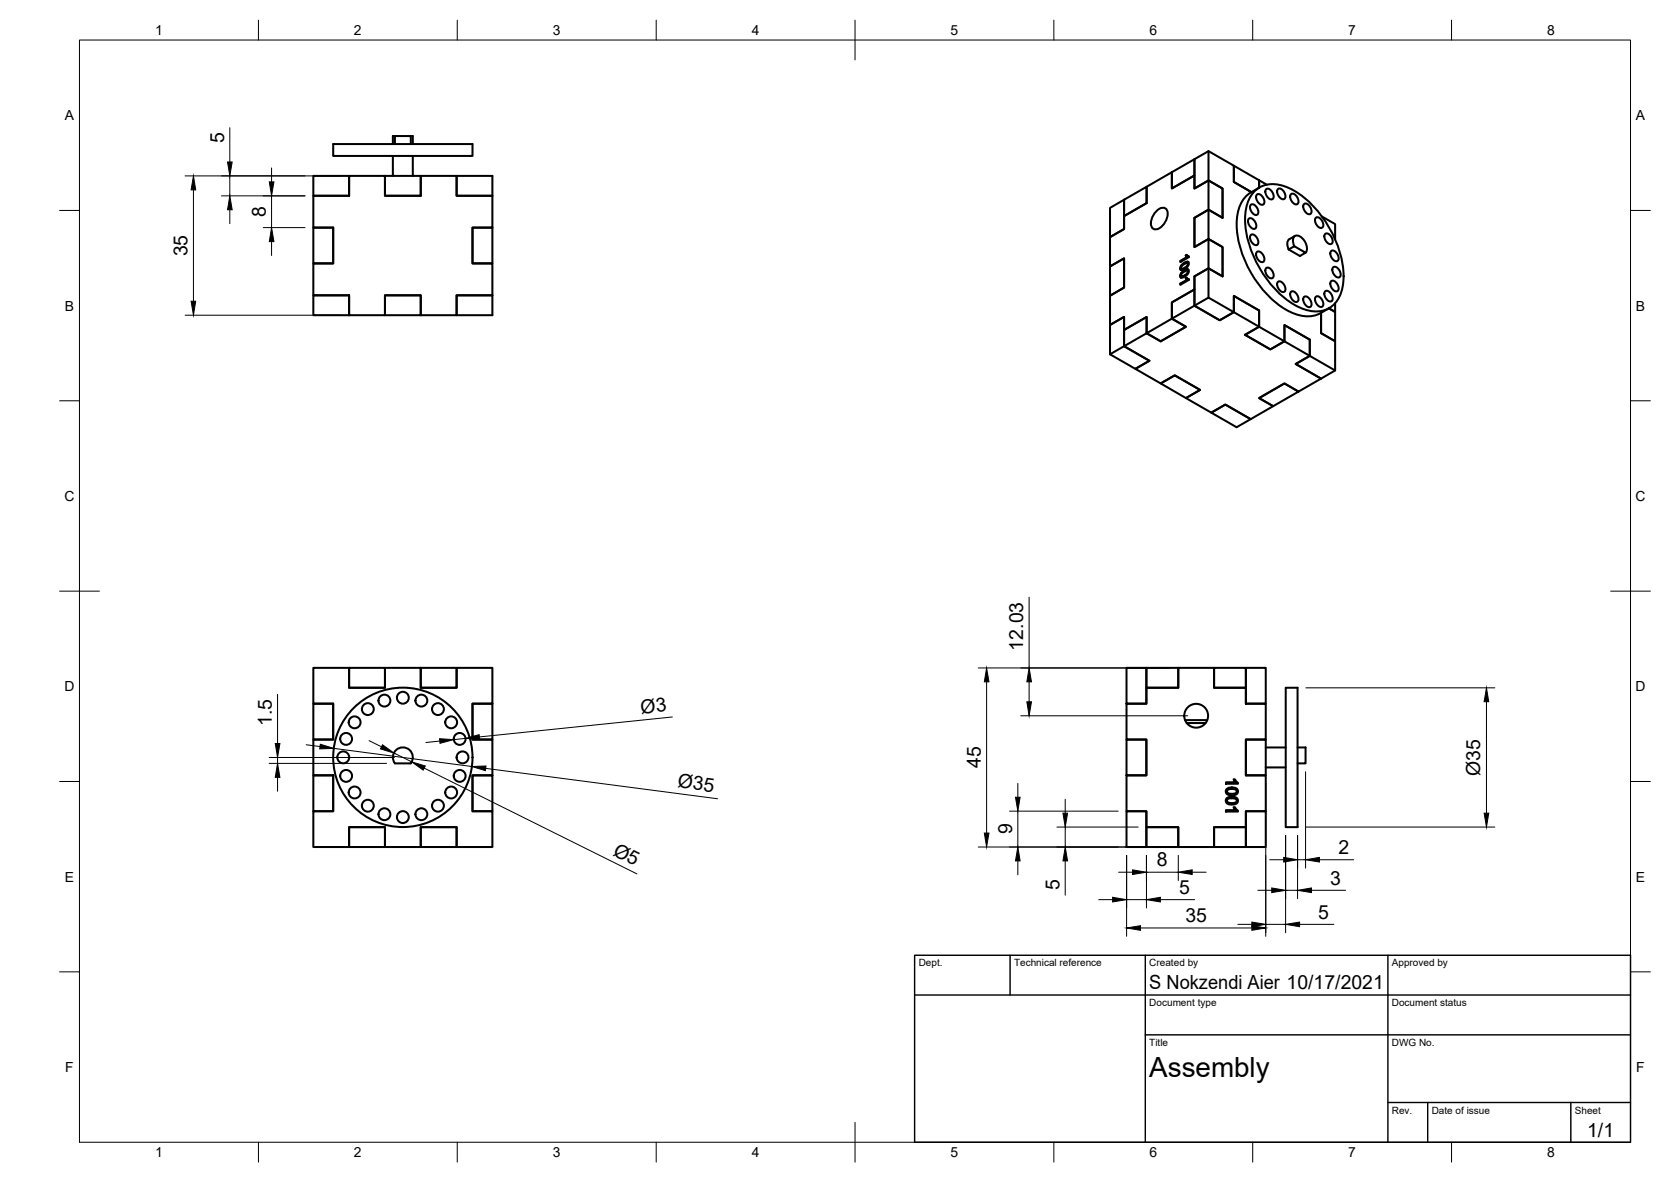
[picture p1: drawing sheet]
<svg xmlns="http://www.w3.org/2000/svg" width="420mm" height="297mm" viewBox="0 0 420 297" stroke-linecap="round" stroke-linejoin="round" font-family="sans-serif">
<!-- layer: Visible -->
<g fill="none" stroke="#000" stroke-width=".51">
<path d="M83.8 36.2h35v3h-35zM98.8 39.2v5M99.3 36.2v-2h4v2M99.3 34.2h-.5v2M103.3 34.2h.5v2M103.8 39.2v5M303.9 38v36.8M78.8 49.2h9v-5h9v5h9v-5h9v5h9v8h-5v9h5v8h-9v5h-9v-5h-9v5h-9v-5h-9v-8h5v-9h-5zM78.8 44.2h9v5h-9zM78.8 57.2h5v9h-5zM96.8 44.2h9v5h-9zM114.8 44.2h9v5h-9z"/>
<path d="M118.8 57.2h5v9h-5zM279.1 52.2l3.5-2v7.4l-3.5 2zM282.6 50.2l5.7-3.3v4.1l-5.7 3.3zM288.3 46.9l6.4-3.6v4.1l5.6-3.3v3.3l3.6-2.1 3.5 2.1v7.3l-3.5-2-3.6 2v7.4l3.6-2 3.5 2v7.4l-3.5-2.1-3.6 2.1v3.2l-5.6 3.3v4.1l3.5 2-6.4 3.7-3.5-2.1v-4l-5.7 3.2v-3.3l-3.5 2.1v-7.4l3.5-2v-7.4l-3.5 2.1v-7.4l3.5-2v-3.3l5.7-3.3zM290.6 53.3a1.8 1.8 0 0 1 2.7-.7 3.9 3.9 0 0 1-2.9 5.1 1.81 1.81 0 0 1-.8-2.8zM294.7 43.3l5.6-3.3v4.1l-5.6 3.3zM314 55a1.28 1.28 0 0 1 1.7 .9 .9 .9 0 0 1 .3 1 .9 .9 0 0 1-.8 .6 1.95 1.95 0 0 1-1.2-2.5zM314.5 51.5a1.28 1.28 0 0 1 1.7 1 .9 .9 0 0 1 .3 .9 .9 .9 0 0 1-.8 .6 1.95 1.95 0 0 1-1.2-2.5zM314.5 59a1.28 1.28 0 0 1 1.7 1 .9 .9 0 0 1 .3 1 .9 .9 0 0 1-.8 .6 1.95 1.95 0 0 1-1.2-2.6zM314.6 48.3a9.1 9.1 0 0 0-3.6 8.8 27.3 27.3 0 0 0 12.9 21.1 8.7 8.7 0 0 0 10.3-.7M315.5 48.1a7.4 7.4 0 0 1 8.6-.8 26.4 26.4 0 0 1 12.8 16 16.1 16.1 0 0 1-.2 11.4 6.6 6.6 0 0 1-8.6 3.1 23.3 23.3 0 0 1-12.2-11.9 20.5 20.5 0 0 1-2.2-14.9l.5-1.1zM316 48.9a1.28 1.28 0 0 1 1.7 1 .9 .9 0 0 1 .3 .9 .9 .9 0 0 1-.8 .7 1.95 1.95 0 0 1-1.2-2.6z"/>
<path d="M316.7 47.1l-2.1 1.2M318.4 47.6a1.28 1.28 0 0 1 1.7 .9 .9 .9 0 0 1 .2 1 .9 .9 0 0 1-.8 .6 1.95 1.95 0 0 1-1.1-2.5zM318.5 46.4l-1.9-1.1v1.9v-1.9l-6.4-3.7v4.1l4.5 2.6-4.5-2.6v-4.1l-6.3-3.6-3.6 2v7.4l3.6-2.1 3.5 2.1v7.3l-3.5-2-3.6 2v7.4l3.6-2 3.5 2v7.4l-3.5-2.1-3.6 2.1v7.3l3.6-2 12.7 7.3v-4.1l-6.4-3.6v4.1l-3.5 2-6.4-3.7 6.4 3.7 3.5-2v-4.1l6.4 3.6v4.1l-3.5 2 6.3 3.7 3.6-2v-4.1l6.3 3.7v4l-3.5 2.1 6.4 3.7 3.5-2.1v-7.3l-3.5-2.1v-5.1v5.1l3.5 2.1v-7.4l-1.6-.9 1.6 .9v-2.2M321.3 47.5a1.28 1.28 0 0 1 1.7 1 .9 .9 0 0 1 .3 1 .9 .9 0 0 1-.8 .6 1.95 1.95 0 0 1-1.2-2.6zM324.6 48.8a1.28 1.28 0 0 1 1.7 1 .9 .9 0 0 1 .3 .9 .9 .9 0 0 1-.8 .7 1.95 1.95 0 0 1-1.2-2.6zM325.6 59.3l-1.4 .8a2.03 2.03 0 0 0-.2 2.6M327.9 51.3a1.28 1.28 0 0 1 1.7 1 .9 .9 0 0 1 .2 .9 .9 .9 0 0 1-.7 .6 1.95 1.95 0 0 1-1.2-2.5zM330.8 54.7a1.28 1.28 0 0 1 1.7 1 .9 .9 0 0 1 .3 1 .9 .9 0 0 1-.8 .6 1.95 1.95 0 0 1-1.2-2.6zM332.3 54.4l3.4 1.9v3.9M333.2 58.8a1.28 1.28 0 0 1 1.7 1 .9 .9 0 0 1 .3 .9 .9 .9 0 0 1-.8 .7 1.95 1.95 0 0 1-1.2-2.6zM78.8 74.2h9v5h-9zM96.8 74.2h9v5h-9z"/>
<path d="M114.8 74.2h9v5h-9zM279.1 67l3.5-2.1v7.4l-3.5 2zM296.8 67.4l.1 .4M297 68.7l-.2 .6 .1 .5-.1-.5M297 68.7l-.2 .3v.4M297.1 66.8l-.3 .6 .1 .5M297.1 66.8l-.3 .3v.4M297.1 67.5v.1M297.8 67.9l-.8 .8M297.8 69.2l-.6 .3M297.8 66l-.8 .8M297.8 67.3l-.6 .3"/>
<path d="M298.1 69.9l.2 .3M298.1 64.2l.2 .3M298.2 69.9l.2-.1 .5 .4v.1l-2.1 1.3v-.3M298.2 64.2l.2-.2 .5 .4v.2l-2.1 1.3v-.3M298.3 70.1l.2 .3M298.3 64.4l.2 .2M298.4 69.8l-.2 .1 .3 .5-1.6 .9v.2M298.4 64.1l-.2 .1 .3 .4-1.6 1v.2M298.4 70.3l-1.5 1M298.4 64.6l-1.5 1M298.4 67.7l-.5 .3M298.4 65.8l-.5 .3"/>
<path d="M298.5 67.7h-.1a.71 .71 0 0 1 .6 .6 .71 .71 0 0 1-.5 .7l-.2 .2a1.63 1.63 0 0 1-1.4 .5M298.5 65.8h-.1a.71 .71 0 0 1 .6 .6 .71 .71 0 0 1-.5 .7l-.2 .2a1.63 1.63 0 0 1-1.4 .5M298.5 68.7l-.6 .6M298.5 66.8l-.6 .6M298.6 68a.6 .6 0 0 1-.3 1l-.8 .5h-.4M298.6 66.1a.73 .73 0 0 1-.5 1.2l-1 .3M298.7 70.1l.2 .1M298.7 64.4l.2 .1M298.7 68.2l-.1 .5M298.7 66.3l-.1 .5M298.8 68.3l-.1-.2a1.5 1.5 0 0 0-1.7 1.3l.1 .1M298.8 66.4l-.1-.2a1.46 1.46 0 0 0-1.7 1.3l.1 .1"/>
<path d="M298.8 67.7l-1.1 .4-.7 .6M298.8 65.8l-.9 .3-.8 .7M316 63.3a1.28 1.28 0 0 1 1.7 1 .9 .9 0 0 1 .3 1 .9 .9 0 0 1-.8 .6 1.95 1.95 0 0 1-1.2-2.6zM318.4 67.4a1.28 1.28 0 0 1 1.7 1 .9 .9 0 0 1 .2 .9 .9 .9 0 0 1-.8 .6 1.95 1.95 0 0 1-1.1-2.5zM321.3 70.8a1.28 1.28 0 0 1 1.7 1 .9 .9 0 0 1 .3 1 .9 .9 0 0 1-.8 .6 1.95 1.95 0 0 1-1.2-2.6zM324 62.7l1.4-.8 2.9 1.6-1.4 .8zM324.6 73.3a1.28 1.28 0 0 1 1.7 1 .9 .9 0 0 1 .3 1 .9 .9 0 0 1-.8 .6 1.95 1.95 0 0 1-1.2-2.6zM325.4 61.9a1.96 1.96 0 0 1 .3-2.6 2.91 2.91 0 0 1 2.9 3l-.3 1.2M327.9 74.6a1.28 1.28 0 0 1 1.7 1 .9 .9 0 0 1 .2 1 .9 .9 0 0 1-.7 .6 1.95 1.95 0 0 1-1.2-2.6zM330.8 74.6a1.28 1.28 0 0 1 1.7 1 .9 .9 0 0 1 .3 .9 .9 .9 0 0 1-.8 .6 1.95 1.95 0 0 1-1.2-2.5zM333.2 73.2a1.28 1.28 0 0 1 1.7 1 .9 .9 0 0 1 .3 .9 .9 .9 0 0 1-.8 .7 1.95 1.95 0 0 1-1.2-2.6zM334.7 63.1a1.28 1.28 0 0 1 1.7 1 .9 .9 0 0 1 .3 .9 .9 .9 0 0 1-.8 .6 1.95 1.95 0 0 1-1.2-2.5z"/>
<path d="M334.7 70.7a1.28 1.28 0 0 1 1.7 1 .9 .9 0 0 1 .3 .9 .9 .9 0 0 1-.8 .6 1.95 1.95 0 0 1-1.2-2.5zM335.2 67.2a1.28 1.28 0 0 1 1.7 1 .9 .9 0 0 1 .3 .9 .9 .9 0 0 1-.8 .6 1.95 1.95 0 0 1-1.2-2.5zM279.1 89l6.4 3.7 3.5-2-6.4-3.7 6.4 3.7-3.5 2 6.3 3.7 3.6-2.1 6.4 3.7-3.6 2 6.4 3.7 3.5-2 6.4 3.6 5.6-3.2-3.5-2.1 6.4-3.6 3.5 2 5.7-3.2-6.4-3.7 3.5-2.1 6.4 3.7M279.1 81.7l3.5-2.1v7.4l-3.5 2zM282.6 82.9l5.7-3.2v4l3.5 2.1 6.4-3.7-3.5-2v-4.1l5.6-3.3v4.1l-17.7 10.2zM291.8 96.4l3.6-2.1 6.4 3.7-3.6 2zM313.1 84.1l6.3 3.7 3.6-2v-4.1l6.3 3.7v4l-12.7-7.3zM304.6 103.7l3.5-2 6.4 3.6-3.6 2.1zM316.6 100l6.4-3.6 3.5 2-6.4 3.7zM78.8 167.8h9v5h9v-5h9v5h9v-5h9v9h-5v9.1h5v8.9h-5v9.1h5v9h-9v-5h-9v5h-9v-5h-9v5h-9v-9h5v-9.1h-5v-8.9h5v-9.1h-5zM78.8 176.8h5v9.1h-5zM87.8 167.8h9v5h-9z"/>
<path d="M105.8 167.8h9v5h-9zM118.8 176.8h5v9.1h-5zM283.3 167.8h4.9v9h-4.9zM283.3 176.8h4.9v-4h8.1v-5h9v5h8v4h5v9.1h-5v8.9h5v9.1h-5v4h-8v5h-9v-5h-8.1v-4h-4.9v-9.1h4.9v-8.9h-4.9zM288.2 167.8h8.1v5h-8.1zM305.3 167.8h8v5h-8zM313.3 167.8h5v9h-5zM323.3 172.8h3v35.1h-3zM78.8 194.8h5v9.1h-5zM99.3 191.8a2.51 2.51 0 0 1 .3-3.3 2.51 2.51 0 0 1 3.4 0 2.51 2.51 0 0 1 .3 3.3h-4M118.8 194.8h5v9.1h-5zM283.3 185.9h4.9v8.9h-4.9z"/>
<path d="M298 181h5.6M298.4 181.7h4.7M308.3 196.6h2.3l-.4-.8h.3l.8 .9v.3h-3zM308.5 198.2a2 2 0 0 1 2.8 .5 1.12 1.12 0 0 1-1.6 1.2 1.1 1.1 0 0 1-1.1-.3 1.1 1.1 0 0 1-.3-1.1zM308.6 198.6a1.87 1.87 0 0 1 2.4 .2 1.09 1.09 0 0 1-1.6 .7l-.7-.3zM313.3 185.9h5v8.9h-5zM318.3 187.8h5M318.3 192.9h5M326.3 187.8h2v4h-2M87.8 207.9h9v5h-9zM105.8 207.9h9v5h-9zM283.3 203.9h4.9v9h-4.9z"/>
<path d="M288.2 207.9h8.1v5h-8.1zM305.3 207.9h8v5h-8zM308.3 203.6h2.3l-.4-.8h.3l.8 .9v.2h-3zM308.4 200.7a2.01 2.01 0 0 1 2.9 .3 1.11 1.11 0 0 1-1.6 1.2 1.1 1.1 0 0 1-1.1-.3 1.1 1.1 0 0 1-.3-1.1zM308.7 200.9a1.87 1.87 0 0 1 2.3 .2v.1a1.45 1.45 0 0 1-2.1 .5l-.4-.4zM313.3 203.9h5v9h-5z"/>
<circle cx="92.5" cy="178.2" r="1.49"/>
<circle cx="96.7" cy="176.1" r="1.49"/>
<circle cx="101.3" cy="175.3" r="1.49"/>
<circle cx="105.9" cy="176.1" r="1.49"/>
<circle cx="110.1" cy="178.2" r="1.49"/>
<circle cx="300.8" cy="179.9" r="3"/>
<circle cx="86.3" cy="190.3" r="1.49"/>
<circle cx="87" cy="195" r="1.49"/>
<circle cx="87" cy="185.7" r="1.49"/>
<circle cx="89.2" cy="181.5" r="1.49"/>
<circle cx="89.2" cy="199.2" r="1.49"/>
<circle cx="101.3" cy="190.3" r="17.5"/>
<circle cx="113.4" cy="199.2" r="1.49"/>
<circle cx="113.4" cy="181.5" r="1.49"/>
<circle cx="115.6" cy="195" r="1.49"/>
<circle cx="115.6" cy="185.7" r="1.49"/>
<circle cx="116.3" cy="190.3" r="1.49"/>
<circle cx="92.5" cy="202.5" r="1.49"/>
<circle cx="96.7" cy="204.6" r="1.49"/>
<circle cx="101.3" cy="205.3" r="1.49"/>
<circle cx="105.9" cy="204.6" r="1.49"/>
<circle cx="110.1" cy="202.5" r="1.49"/>
</g>
<!-- layer: Border -->
<g fill="none" stroke="#000" stroke-width=".25">
<path d="M20 10.1h390v276.9h-390zM65 5.1v5M115 5.1v5M165 5.1v5M215 5.1v10M265 5.1v5M315 5.1v5M365 5.1v5M15 52.9h5M410 52.9h5M15 100.7h5M410 100.7h5"/>
<path d="M15 148.6h10M405 148.6h10M15 196.4h5M410 196.4h5M15 244.2h5M410 244.2h5M65 287v5M115 287v5M165 287v5M215 282.1v9.9M265 287v5M315 287v5"/>
<path d="M365 287v5"/>
</g>
<!-- layer: TitleBlock -->
<path d="M230 240.1h180v46.9h-180zM230 250h180M254 240.1v9.9M288 240.1v46.9M349 240.1v46.9M288 260.1h122M349 277.1h61M359 277.1v9.9M395 277.1v9.9" fill="none" stroke="#000" stroke-width=".36"/>
<!-- layer: Dimensions -->
<g fill="none" stroke="#000" stroke-width=".25">
<path d="M57.8 32.1v8.6M46.5 44.2h39.2M48.6 47.7v28M55.7 49.2h21M57.8 44.2v5M57.8 52.7v3.5M66.2 57.2h10.5M68.3 42.2v3.5M68.3 49.2v8M46.5 79.2h39.2M68.3 60.7v3.5M258.8 150.1v17.8"/>
<path d="M69.8 174.5v12.3M246 167.9h48.2M248.1 171.4v37.9M256.7 179.9h42M258.8 171.4v5M328.4 172.9h47.5M373.8 176.3v28.1M67.7 191.8h29.5M67.7 190.4h31.5M69.8 190.4v1.4M69.8 195.4v3.4M77 187.2l3.5 .4"/>
<path d="M83.9 188.1l34.7 4.5M92.8 186.1l3.1 1.6M99.1 189.2l4.4 2.3M106.7 193l53.4 26.6M110.6 186.2l-3.5 .4M117.1 185.6l-3 .3M122.1 193.1l58.3 7.6M169.1 180.2l-48.6 5M255.9 196.9v3.4M318.3 196.9v38.4M328.3 194v24.2M246 212.9h48.2"/>
<path d="M253.8 203.8h27.4M255.9 203.8v9.1M255.9 216.4v3.4M265.7 207.8h20.5M267.8 200.9v3.5M267.8 207.8v5.1M267.8 216.4v8.6M281.3 219.2h3.5M283.3 215v20.3M288.3 215v13.2M288.3 219.2h8M296.3 215v6.3"/>
<path d="M299.8 219.2h3.5M319.3 216.1h3.5M323.3 210v24.4M326.3 210v15.8M326.3 216.1h2M328.4 207.8h47.5M331.8 216.1h8.6M276.3 226.1h3.5M283.3 226.1h5M286.8 233.2h28M291.8 226.1h8.6M311.3 232.3h3.5"/>
<path d="M316.3 223.7h3.5M318.3 232.3h5M323.3 223.7h3M326.8 232.3h8.6M329.8 223.7h8.5"/>
</g>
<g fill="#000" stroke="#000" stroke-width=".25">
<path d="M48.6 44.2l.6 3.5h-1.2zM57.8 49.2l.6 3.5h-1.2zM57.2 40.7h1.2l-.6 3.5zM67.7 45.7h1.2l-.6 3.5zM48 75.7h1.2l-.6 3.5zM68.3 57.2l.6 3.5h-1.2zM248.1 167.9l.6 3.5h-1.2zM258.2 176.4h1.2l-.6 3.5zM258.8 167.9l.6 3.5h-1.2zM373.8 172.9l.5 3.4h-1.1zM69.8 191.8l.6 3.6h-1.2zM69.2 186.8h1.2l-.6 3.6z"/>
<path d="M80.5 187l3.4 1.1-3.5 .1zM96.2 187.2l2.9 2-3.4-1zM103.5 191.5l3.4 1-.5 1zM110.5 185.6l3.6 .3-3.5 .9zM117.1 185.6l3.4-1 .1 1.2zM118.6 192.6l3.6-.1-.2 1.2zM247.5 209.3h1.2l-.6 3.6zM255.3 200.3h1.2l-.6 3.5zM255.9 212.9l.6 3.5h-1.2zM267.3 204.4h1.1l-.6 3.4zM267.8 212.9l.6 3.5h-1.1zM284.8 218.6l3.5 .6-3.5 .6z"/>
<path d="M296.3 219.2l3.5-.6v1.2zM322.8 215.5l3.5 .6-3.5 .5zM328.3 216.1l3.5-.6v1.1zM373.2 204.4h1.1l-.5 3.4zM279.8 225.5l3.5 .6-3.5 .6zM283.3 233.2l3.5-.6v1.2zM288.3 226.1l3.5-.6v1.2zM314.8 232.6l3.5 .6-3.5 .6zM314.8 231.7l3.5 .6-3.5 .6zM319.8 223.1l3.5 .6-3.5 .6zM323.3 232.3l3.5-.6v1.2zM326.3 223.7l3.5-.6v1.2z"/>
</g>
<text font-size="7" x="289" y="270.6">Assembly</text>
<g font-size="4.9">
<text x="56.3" y="36" transform="rotate(-90 56.3 36)">5</text>
<text x="66.8" y="54.6" transform="rotate(-90 66.8 54.6)">8</text>
<text x="47.2" y="64.4" transform="rotate(-90 47.2 64.4)">35</text>
<text x="257.3" y="163.5" transform="rotate(-90 257.3 163.5)">12.03</text>
<text x="161.2" y="179.4" transform="rotate(-6 161.2 179.4)">Ø3</text>
<text x="68.3" y="182.5" transform="rotate(-90 68.3 182.5)">1.5</text>
<text x="170.3" y="197.9" transform="rotate(7 170.3 197.9)">Ø35</text>
<text x="246.6" y="193" transform="rotate(-90 246.6 193)">45</text>
<text x="372.2" y="195" transform="rotate(-90 372.2 195)">Ø35</text>
<text x="254.5" y="209.7" transform="rotate(-90 254.5 209.7)">9</text>
<text x="153.9" y="214.8" transform="rotate(26 153.9 214.8)">Ø5</text>
<text x="336.5" y="214.7">2</text>
<text x="290.9" y="217.7">8</text>
<text x="266.4" y="223.8" transform="rotate(-90 266.4 223.8)">5</text>
<text x="296.5" y="224.6">5</text>
<text x="334.5" y="222.3">3</text>
<text x="298" y="231.7">35</text>
<text x="331.5" y="230.9">5</text>
<text x="289" y="248.5">S Nokzendi Aier 10/17/2021</text>
<text x="399.1" y="285.7">1/1</text>
</g>
<g font-size="3.5">
<text x="39" y="8.8">1</text>
<text x="89" y="8.8">2</text>
<text x="139" y="8.8">3</text>
<text x="189" y="8.8">4</text>
<text x="239" y="8.8">5</text>
<text x="289" y="8.8">6</text>
<text x="339" y="8.8">7</text>
<text x="389" y="8.8">8</text>
<text x="16.3" y="30.2">A</text>
<text x="411.3" y="30.2">A</text>
<text x="16.3" y="78">B</text>
<text x="411.3" y="78">B</text>
<text x="16.2" y="125.9">C</text>
<text x="411.2" y="125.9">C</text>
<text x="16.2" y="173.7">D</text>
<text x="411.2" y="173.7">D</text>
<text x="16.3" y="221.6">E</text>
<text x="411.3" y="221.6">E</text>
<text x="16.4" y="269.4">F</text>
<text x="411.4" y="269.4">F</text>
<text x="39" y="290.8">1</text>
<text x="89" y="290.8">2</text>
<text x="139" y="290.8">3</text>
<text x="189" y="290.8">4</text>
<text x="239" y="290.8">5</text>
<text x="289" y="290.8">6</text>
<text x="339" y="290.8">7</text>
<text x="389" y="290.8">8</text>
</g>
<g font-size="2.5">
<text x="231" y="242.9">Dept.</text>
<text x="255" y="242.9">Technical reference</text>
<text x="289" y="242.9">Created by</text>
<text x="350" y="242.9">Approved by</text>
<text x="289" y="252.8">Document type</text>
<text x="350" y="252.8">Document status</text>
<text x="289" y="262.9">Title</text>
<text x="350" y="262.9">DWG No.</text>
<text x="350" y="279.9">Rev.</text>
<text x="360" y="279.9">Date of issue</text>
<text x="396" y="279.9">Sheet</text>
</g>
</svg>
